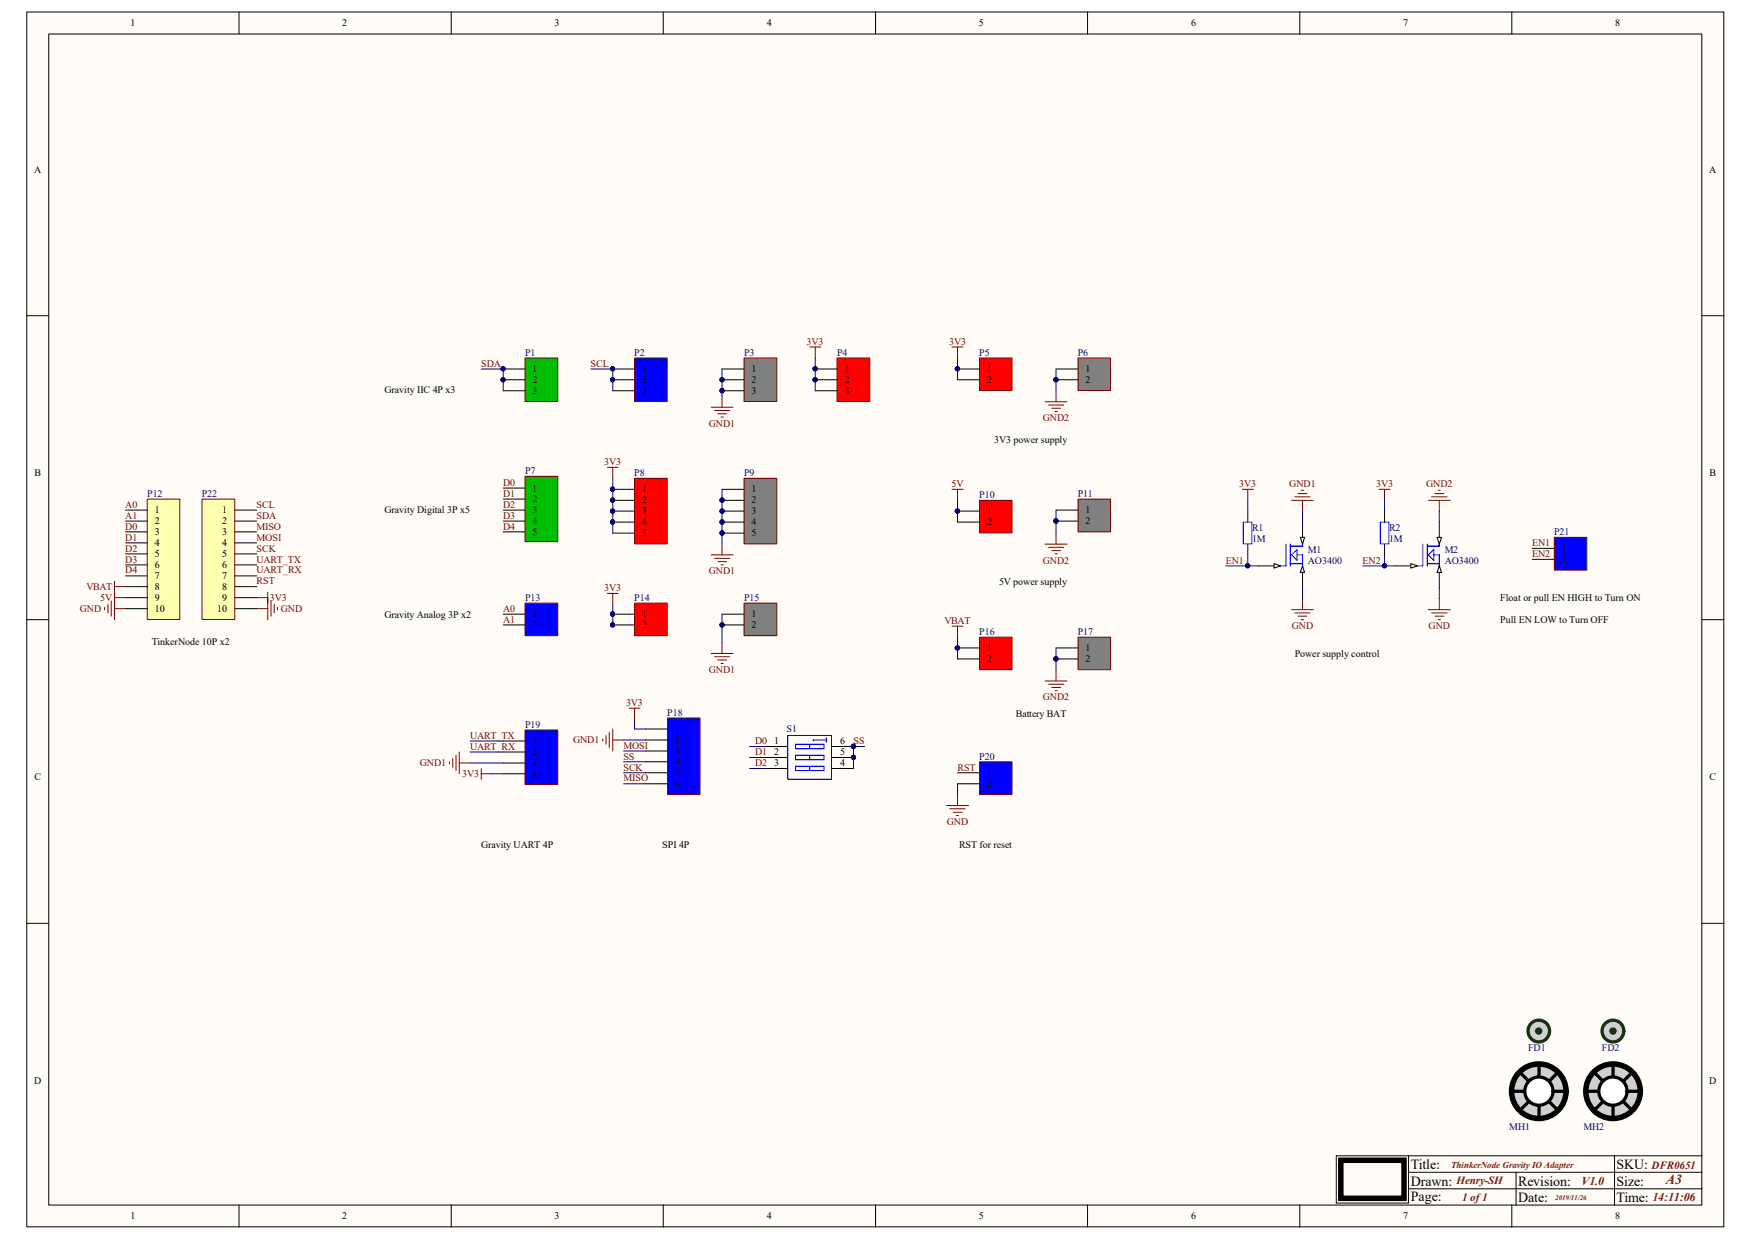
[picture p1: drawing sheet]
<svg xmlns="http://www.w3.org/2000/svg" width="297mm" height="210mm" viewBox="0 0 297 210" stroke-linecap="round" stroke-linejoin="round" font-family="sans-serif">
<path d="M4.5 2h287.4v205.6h-287.4z" fill="#fffcf8"/>
<path d="M4.5 2h287.4v205.6h-287.4z" fill="none" stroke="#000" stroke-width=".17"/>
<path d="M8.3 5.8h279.9v198.1h-279.9z" fill="#fffcf8"/>
<g fill="none" stroke="#000" stroke-width=".17">
<path d="M8.3 5.8h279.9v198.1h-279.9zM40.5 2v3.8M76.4 2v3.8M112.3 2v3.8M148.3 2v3.8M184.1 2v3.8M220.1 2v3.8M256 2v3.8M4.5 53.4h3.8M288.2 53.4h3.7M4.5 104.9h3.8M288.2 104.9h3.7"/>
<path d="M129.7 126.3h3.7M129.7 128.2h3.7M129.7 130h3.7M140.8 126.3h3.7M4.5 156.3h3.8M288.2 156.3h3.7M238.5 195.6v8h-12.2v-8h61.9M238.5 198.4h49.7M256.7 198.4v5.5M273.4 195.6v8.3M40.5 203.9v3.7M76.4 203.9v3.7"/>
<path d="M112.3 203.9v3.7M148.3 203.9v3.7M184.1 203.9v3.7M220.1 203.9v3.7M238.5 201.2h49.7M256 203.9v3.7"/>
</g>
<path d="M227 196.3h10.7v6.5h-10.7z" fill="none" stroke="#000" stroke-width=".93"/>
<g fill="none" stroke="#800000" stroke-width=".17">
<path d="M137.1 58.7h1.9M138 58.7v1.9M102.8 79.1h1.8M103.8 79.1v1.8M177 68h3.7M177.5 68.5h2.6M178.1 69.1h1.5M178.6 69.6h.4M178.8 66.1v1.9M120.4 93.9h3.7M121 94.5h2.6M121.5 95h1.5"/>
<path d="M122.1 95.6h.4M122.3 92.1v1.8M161.2 82.8h1.9M162.1 82.8v1.9M177 92.1h3.7M177.5 92.6h2.6M178.1 93.2h1.5M178.6 93.7h.4M178.8 90.2v1.9M210.4 82.8h1.8M211.3 82.8v1.9M102.8 100.4h1.8"/>
<path d="M103.8 100.4v1.8M106.5 119.8h1.9M107.4 119.8v1.9M120.4 110.6h3.7M121 111.1h2.6M121.5 111.7h1.5M122.1 112.3h.4M122.3 108.7v1.9M161.2 106h1.9M162.1 106v1.8M177 115.2h3.7M177.5 115.8h2.6"/>
<path d="M178.1 116.3h1.5M178.6 116.9h.4M178.8 113.4v1.8M76.1 128.9v.4M76.7 128.4v1.4M77.2 127.8v2.6M77.8 127.3v3.6M77.8 129.1h1.8M81.5 130v1.9M81.5 130.9h1.9"/>
</g>
<circle cx="144.5" cy="126.3" r=".36" fill="#000080"/>
<circle cx="144.5" cy="126.3" r=".36" fill="none" stroke="#000080" stroke-width=".17"/>
<path d="M140.8 128.2h3.7" fill="none" stroke="#000" stroke-width=".17"/>
<circle cx="144.5" cy="128.2" r=".36" fill="#000080"/>
<circle cx="144.5" cy="128.2" r=".36" fill="none" stroke="#000080" stroke-width=".17"/>
<path d="M140.8 130h3.7" fill="none" stroke="#000" stroke-width=".17"/>
<path d="M133.4 124.5h7.4v7.4h-7.4zM134.7 125.9h4.8v.8h-4.8zM134.7 127.8h4.8v.8h-4.8zM134.7 129.7h4.8v.7h-4.8zM137.1 125.9v.8M137.1 127.8v.8M137.1 129.7v.7M139.9 125.2h-2.2l.1 .2M139.9 124.8v.8" fill="none" stroke="#00f" stroke-width=".17"/>
<circle cx="144.5" cy="126.3" r=".36" fill="#000080"/>
<circle cx="144.5" cy="126.3" r=".36" fill="none" stroke="#000080" stroke-width=".17"/>
<circle cx="144.5" cy="128.2" r=".36" fill="#000080"/>
<circle cx="144.5" cy="128.2" r=".36" fill="none" stroke="#000080" stroke-width=".17"/>
<circle cx="144.5" cy="126.3" r=".36" fill="#000080"/>
<circle cx="144.5" cy="126.3" r=".36" fill="none" stroke="#000080" stroke-width=".17"/>
<g fill="none" stroke="#800000" stroke-width=".17">
<path d="M161.2 58.7h1.9M162.1 58.7v1.9M120.4 68.9h3.7M121 69.5h2.6M121.5 70h1.5M122.1 70.6h.4M122.3 67.1v1.8M218.7 84.7h3.7M219.2 84.1h2.6M219.8 83.5h1.5M220.3 83h.4M220.6 84.7v1.8"/>
<path d="M233.5 82.8h1.9M234.4 82.8v1.9M241.9 84.7h3.7M242.4 84.1h2.6M243 83.5h1.5M243.5 83h.4M243.7 84.7v1.8M218.7 103.2h3.7M219.2 103.7h2.6M219.8 104.3h1.5M220.3 104.9h.4M220.6 101.3v1.9"/>
<path d="M241.9 103.2h3.7M242.4 103.7h2.6M243 104.3h1.5M243.5 104.9h.4M243.7 101.3v1.9"/>
</g>
<path d="M211.3 86.5v1.8M211.3 92.1v1.8M213.1 95.8h3.7M234.4 86.5v1.8M234.4 92.1v1.8" fill="none" stroke="#000" stroke-width=".17"/>
<path d="M210.5 88.3h1.5v3.7h-1.5zM233.7 88.3h1.5v3.7h-1.5z" fill="none" stroke="#00f" stroke-width=".17"/>
<path d="M215.7 95.4l1.1 .4-1.1 .3z" fill="#fffcf8"/>
<path d="M215.7 95.4l1.1 .4-1.1 .3zM220.6 88.3v3.8" fill="none" stroke="#000" stroke-width=".17"/>
<path d="M220.2 90.9h.7l-.3 1.2z" fill="#fffcf8"/>
<path d="M220.2 90.9h.7l-.3 1.2zM220.6 95.8v3.7" fill="none" stroke="#000" stroke-width=".17"/>
<path d="M220.6 95.8l.3 1.1h-.7z" fill="#fffcf8"/>
<path d="M220.6 95.8l.3 1.1h-.7zM236.3 95.8h3.7" fill="none" stroke="#000" stroke-width=".17"/>
<path d="M217.8 92.1v3.7h-1M218.5 92.1v3.7M218.5 95.4h2.1M218.7 93.9l.9-.9v1.8zM219.6 93.9h1v1.9M220.6 92.1v.3h-2.1" fill="none" stroke="#00f" stroke-width=".17"/>
<path d="M238.9 95.4l1.1 .4-1.1 .3z" fill="#fffcf8"/>
<path d="M238.9 95.4l1.1 .4-1.1 .3zM243.7 88.3v3.8" fill="none" stroke="#000" stroke-width=".17"/>
<path d="M243.3 90.9h.8l-.4 1.2z" fill="#fffcf8"/>
<path d="M243.3 90.9h.8l-.4 1.2zM243.7 95.8v3.7" fill="none" stroke="#000" stroke-width=".17"/>
<path d="M243.7 95.8l.4 1.1h-.8z" fill="#fffcf8"/>
<path d="M243.7 95.8l.4 1.1h-.8z" fill="none" stroke="#000" stroke-width=".17"/>
<path d="M240.9 92.1v3.7h-.9M241.7 92.1v3.7M241.7 95.4h2M241.9 93.9l.9-.9v1.8zM242.8 93.9h.9v1.9M243.7 92.1v.3h-2" fill="none" stroke="#00f" stroke-width=".17"/>
<path d="M126 102.1h5.5v5.5h-5.5z" fill="#808080"/>
<path d="M126 102.1h5.5v5.5h-5.5z" fill="none" stroke="#800000" stroke-width=".17"/>
<path d="M122.3 103.9h3.7M122.3 105.7h3.7" fill="none" stroke="#000" stroke-width=".17"/>
<circle cx="122.3" cy="105.7" r=".35" fill="#000080"/>
<circle cx="122.3" cy="105.7" r=".35" fill="none" stroke="#000080" stroke-width=".17"/>
<circle cx="122.3" cy="105.7" r=".35" fill="#000080"/>
<circle cx="122.3" cy="105.7" r=".35" fill="none" stroke="#000080" stroke-width=".17"/>
<path d="M107.4 102.1h5.6v5.5h-5.6z" fill="#f00"/>
<path d="M107.4 102.1h5.6v5.5h-5.6z" fill="none" stroke="#800000" stroke-width=".17"/>
<path d="M103.8 103.9h3.6" fill="none" stroke="#000" stroke-width=".17"/>
<circle cx="103.7" cy="103.9" r=".35" fill="#000080"/>
<circle cx="103.7" cy="103.9" r=".35" fill="none" stroke="#000080" stroke-width=".17"/>
<path d="M103.8 105.7h3.6" fill="none" stroke="#000" stroke-width=".17"/>
<circle cx="103.7" cy="105.7" r=".34" fill="#000080"/>
<circle cx="103.7" cy="105.7" r=".34" fill="none" stroke="#000080" stroke-width=".17"/>
<circle cx="103.7" cy="103.9" r=".35" fill="#000080"/>
<circle cx="103.7" cy="103.9" r=".35" fill="none" stroke="#000080" stroke-width=".17"/>
<circle cx="103.7" cy="105.7" r=".34" fill="#000080"/>
<circle cx="103.7" cy="105.7" r=".34" fill="none" stroke="#000080" stroke-width=".17"/>
<path d="M88.9 102.1h5.5v5.5h-5.5z" fill="#00f"/>
<path d="M88.9 102.1h5.5v5.5h-5.5z" fill="none" stroke="#800000" stroke-width=".17"/>
<path d="M85.2 103.9h3.7M85.2 105.7h3.7" fill="none" stroke="#000" stroke-width=".17"/>
<path d="M88.9 80.6h5.5v11.1h-5.5z" fill="#00bf00"/>
<path d="M88.9 80.6h5.5v11.1h-5.5z" fill="none" stroke="#800000" stroke-width=".17"/>
<path d="M85.2 82.6h3.7M85.2 84.5h3.7M85.2 86.3h3.7M85.2 88.2h3.7M85.2 90h3.7" fill="none" stroke="#000" stroke-width=".17"/>
<path d="M113 121.5h5.5v13h-5.5z" fill="#00f"/>
<path d="M102.1 125v.4M102.6 124.5v1.4M103.2 123.9v2.6M103.8 123.4v3.7M103.8 125.2h1.8M113 121.5h5.5v13h-5.5z" fill="none" stroke="#800000" stroke-width=".17"/>
<path d="M109.3 123.4h3.7M109.3 125.2h3.7M109.3 127.1h3.7M109.3 128.9h3.7M109.3 130.8h3.7M109.3 132.6h3.7" fill="none" stroke="#000" stroke-width=".17"/>
<path d="M165.9 107.8h5.5v5.5h-5.5z" fill="#f00"/>
<path d="M165.9 107.8h5.5v5.5h-5.5z" fill="none" stroke="#800000" stroke-width=".17"/>
<path d="M162.1 109.6h3.8" fill="none" stroke="#000" stroke-width=".17"/>
<circle cx="162.1" cy="109.6" r=".35" fill="#000080"/>
<circle cx="162.1" cy="109.6" r=".35" fill="none" stroke="#000080" stroke-width=".17"/>
<path d="M162.1 111.5h3.8" fill="none" stroke="#000" stroke-width=".17"/>
<circle cx="162.1" cy="109.6" r=".35" fill="#000080"/>
<circle cx="162.1" cy="109.6" r=".35" fill="none" stroke="#000080" stroke-width=".17"/>
<path d="M182.5 107.8h5.5v5.5h-5.5z" fill="#808080"/>
<path d="M182.5 107.8h5.5v5.5h-5.5z" fill="none" stroke="#800000" stroke-width=".17"/>
<path d="M178.8 109.6h3.7M178.8 111.5h3.7" fill="none" stroke="#000" stroke-width=".17"/>
<circle cx="178.8" cy="111.5" r=".36" fill="#000080"/>
<circle cx="178.8" cy="111.5" r=".36" fill="none" stroke="#000080" stroke-width=".17"/>
<circle cx="178.8" cy="111.5" r=".36" fill="#000080"/>
<circle cx="178.8" cy="111.5" r=".36" fill="none" stroke="#000080" stroke-width=".17"/>
<path d="M182.5 84.5h5.5v5.5h-5.5z" fill="#808080"/>
<path d="M182.5 84.5h5.5v5.5h-5.5z" fill="none" stroke="#800000" stroke-width=".17"/>
<path d="M178.8 86.3h3.7M178.8 88.2h3.7" fill="none" stroke="#000" stroke-width=".17"/>
<circle cx="178.8" cy="88.2" r=".36" fill="#000080"/>
<circle cx="178.8" cy="88.2" r=".36" fill="none" stroke="#000080" stroke-width=".17"/>
<circle cx="178.8" cy="88.2" r=".36" fill="#000080"/>
<circle cx="178.8" cy="88.2" r=".36" fill="none" stroke="#000080" stroke-width=".17"/>
<path d="M182.5 60.6h5.5v5.5h-5.5z" fill="#808080"/>
<path d="M182.5 60.6h5.5v5.5h-5.5z" fill="none" stroke="#800000" stroke-width=".17"/>
<path d="M178.8 62.4h3.7M178.8 64.3h3.7" fill="none" stroke="#000" stroke-width=".17"/>
<circle cx="178.8" cy="64.3" r=".35" fill="#000080"/>
<circle cx="178.8" cy="64.3" r=".35" fill="none" stroke="#000080" stroke-width=".17"/>
<circle cx="178.8" cy="64.3" r=".35" fill="#000080"/>
<circle cx="178.8" cy="64.3" r=".35" fill="none" stroke="#000080" stroke-width=".17"/>
<path d="M165.9 84.7h5.5v5.5h-5.5z" fill="#f00"/>
<path d="M165.9 84.7h5.5v5.5h-5.5z" fill="none" stroke="#800000" stroke-width=".17"/>
<path d="M162.1 86.5h3.8" fill="none" stroke="#000" stroke-width=".17"/>
<circle cx="162.1" cy="86.5" r=".35" fill="#000080"/>
<circle cx="162.1" cy="86.5" r=".35" fill="none" stroke="#000080" stroke-width=".17"/>
<path d="M162.1 88.3h3.8" fill="none" stroke="#000" stroke-width=".17"/>
<circle cx="162.1" cy="86.5" r=".35" fill="#000080"/>
<circle cx="162.1" cy="86.5" r=".35" fill="none" stroke="#000080" stroke-width=".17"/>
<path d="M165.9 60.6h5.5v5.5h-5.5z" fill="#f00"/>
<path d="M165.9 60.6h5.5v5.5h-5.5z" fill="none" stroke="#800000" stroke-width=".17"/>
<path d="M162.1 62.4h3.8" fill="none" stroke="#000" stroke-width=".17"/>
<circle cx="162.1" cy="62.4" r=".35" fill="#000080"/>
<circle cx="162.1" cy="62.4" r=".35" fill="none" stroke="#000080" stroke-width=".17"/>
<path d="M162.1 64.3h3.8" fill="none" stroke="#000" stroke-width=".17"/>
<circle cx="162.1" cy="62.4" r=".35" fill="#000080"/>
<circle cx="162.1" cy="62.4" r=".35" fill="none" stroke="#000080" stroke-width=".17"/>
<path d="M165.9 128.9h5.5v5.6h-5.5z" fill="#00f"/>
<path d="M160.3 136.3h3.7M160.8 136.9h2.6M161.4 137.5h1.5M162 138h.3M162.1 134.5v1.8M165.9 128.9h5.5v5.6h-5.5z" fill="none" stroke="#800000" stroke-width=".17"/>
<path d="M162.1 130.8h3.8M162.1 132.6h3.8" fill="none" stroke="#000" stroke-width=".17"/>
<path d="M263.2 90.9h5.5v5.6h-5.5z" fill="#00f"/>
<path d="M263.2 90.9h5.5v5.6h-5.5z" fill="none" stroke="#800000" stroke-width=".17"/>
<path d="M259.5 92.8h3.7M259.5 94.7h3.7" fill="none" stroke="#000" stroke-width=".17"/>
<path d="M126 60.6h5.5v7.3h-5.5z" fill="#808080"/>
<path d="M126 60.6h5.5v7.3h-5.5z" fill="none" stroke="#800000" stroke-width=".17"/>
<path d="M122.3 62.4h3.7M122.3 64.3h3.7" fill="none" stroke="#000" stroke-width=".17"/>
<circle cx="122.3" cy="64.3" r=".34" fill="#000080"/>
<circle cx="122.3" cy="64.3" r=".34" fill="none" stroke="#000080" stroke-width=".17"/>
<path d="M122.3 66.1h3.7" fill="none" stroke="#000" stroke-width=".17"/>
<circle cx="122.2" cy="66.1" r=".35" fill="#000080"/>
<circle cx="122.2" cy="66.1" r=".35" fill="none" stroke="#000080" stroke-width=".17"/>
<circle cx="122.3" cy="64.3" r=".34" fill="#000080"/>
<circle cx="122.3" cy="64.3" r=".34" fill="none" stroke="#000080" stroke-width=".17"/>
<circle cx="122.2" cy="66.1" r=".35" fill="#000080"/>
<circle cx="122.2" cy="66.1" r=".35" fill="none" stroke="#000080" stroke-width=".17"/>
<path d="M107.4 60.6h5.6v7.3h-5.6z" fill="#00f"/>
<path d="M107.4 60.6h5.6v7.3h-5.6z" fill="none" stroke="#800000" stroke-width=".17"/>
<path d="M103.8 62.4h3.6" fill="none" stroke="#000" stroke-width=".17"/>
<circle cx="103.7" cy="62.4" r=".34" fill="#000080"/>
<circle cx="103.7" cy="62.4" r=".34" fill="none" stroke="#000080" stroke-width=".17"/>
<path d="M103.8 64.3h3.6" fill="none" stroke="#000" stroke-width=".17"/>
<circle cx="103.7" cy="64.3" r=".34" fill="#000080"/>
<circle cx="103.7" cy="64.3" r=".34" fill="none" stroke="#000080" stroke-width=".17"/>
<path d="M103.8 66.1h3.6" fill="none" stroke="#000" stroke-width=".17"/>
<circle cx="103.7" cy="62.4" r=".34" fill="#000080"/>
<circle cx="103.7" cy="62.4" r=".34" fill="none" stroke="#000080" stroke-width=".17"/>
<circle cx="103.7" cy="64.3" r=".34" fill="#000080"/>
<circle cx="103.7" cy="64.3" r=".34" fill="none" stroke="#000080" stroke-width=".17"/>
<path d="M88.9 60.6h5.5v7.3h-5.5z" fill="#00bf00"/>
<path d="M88.9 60.6h5.5v7.3h-5.5z" fill="none" stroke="#800000" stroke-width=".17"/>
<path d="M85.2 62.4h3.7" fill="none" stroke="#000" stroke-width=".17"/>
<circle cx="85.2" cy="62.4" r=".34" fill="#000080"/>
<circle cx="85.2" cy="62.4" r=".34" fill="none" stroke="#000080" stroke-width=".17"/>
<path d="M85.2 64.3h3.7" fill="none" stroke="#000" stroke-width=".17"/>
<circle cx="85.2" cy="64.3" r=".34" fill="#000080"/>
<circle cx="85.2" cy="64.3" r=".34" fill="none" stroke="#000080" stroke-width=".17"/>
<path d="M85.2 66.1h3.7" fill="none" stroke="#000" stroke-width=".17"/>
<circle cx="85.2" cy="62.4" r=".34" fill="#000080"/>
<circle cx="85.2" cy="62.4" r=".34" fill="none" stroke="#000080" stroke-width=".17"/>
<circle cx="85.2" cy="64.3" r=".34" fill="#000080"/>
<circle cx="85.2" cy="64.3" r=".34" fill="none" stroke="#000080" stroke-width=".17"/>
<path d="M141.7 60.6h5.6v7.3h-5.6z" fill="#f00"/>
<path d="M141.7 60.6h5.6v7.3h-5.6z" fill="none" stroke="#800000" stroke-width=".17"/>
<path d="M138 62.4h3.7" fill="none" stroke="#000" stroke-width=".17"/>
<circle cx="138" cy="62.4" r=".35" fill="#000080"/>
<circle cx="138" cy="62.4" r=".35" fill="none" stroke="#000080" stroke-width=".17"/>
<path d="M138 64.3h3.7" fill="none" stroke="#000" stroke-width=".17"/>
<circle cx="138" cy="64.3" r=".35" fill="#000080"/>
<circle cx="138" cy="64.3" r=".35" fill="none" stroke="#000080" stroke-width=".17"/>
<path d="M138 66.1h3.7" fill="none" stroke="#000" stroke-width=".17"/>
<circle cx="138" cy="62.4" r=".35" fill="#000080"/>
<circle cx="138" cy="62.4" r=".35" fill="none" stroke="#000080" stroke-width=".17"/>
<circle cx="138" cy="64.3" r=".35" fill="#000080"/>
<circle cx="138" cy="64.3" r=".35" fill="none" stroke="#000080" stroke-width=".17"/>
<path d="M126 80.9h5.5v11.1h-5.5z" fill="#808080"/>
<path d="M126 80.9h5.5v11.1h-5.5z" fill="none" stroke="#800000" stroke-width=".17"/>
<path d="M122.3 82.8h3.7M122.3 84.7h3.7" fill="none" stroke="#000" stroke-width=".17"/>
<circle cx="122.3" cy="84.6" r=".34" fill="#000080"/>
<circle cx="122.3" cy="84.6" r=".34" fill="none" stroke="#000080" stroke-width=".17"/>
<path d="M122.3 86.5h3.7" fill="none" stroke="#000" stroke-width=".17"/>
<circle cx="122.3" cy="86.5" r=".35" fill="#000080"/>
<circle cx="122.3" cy="86.5" r=".35" fill="none" stroke="#000080" stroke-width=".17"/>
<path d="M122.3 88.3h3.7" fill="none" stroke="#000" stroke-width=".17"/>
<circle cx="122.2" cy="88.3" r=".35" fill="#000080"/>
<circle cx="122.2" cy="88.3" r=".35" fill="none" stroke="#000080" stroke-width=".17"/>
<path d="M122.3 90.2h3.7" fill="none" stroke="#000" stroke-width=".17"/>
<circle cx="122.2" cy="90.2" r=".35" fill="#000080"/>
<circle cx="122.2" cy="90.2" r=".35" fill="none" stroke="#000080" stroke-width=".17"/>
<circle cx="122.3" cy="84.6" r=".34" fill="#000080"/>
<circle cx="122.3" cy="84.6" r=".34" fill="none" stroke="#000080" stroke-width=".17"/>
<circle cx="122.3" cy="86.5" r=".35" fill="#000080"/>
<circle cx="122.3" cy="86.5" r=".35" fill="none" stroke="#000080" stroke-width=".17"/>
<circle cx="122.2" cy="88.3" r=".35" fill="#000080"/>
<circle cx="122.2" cy="88.3" r=".35" fill="none" stroke="#000080" stroke-width=".17"/>
<circle cx="122.2" cy="90.2" r=".35" fill="#000080"/>
<circle cx="122.2" cy="90.2" r=".35" fill="none" stroke="#000080" stroke-width=".17"/>
<path d="M107.4 80.9h5.6v11.1h-5.6z" fill="#f00"/>
<path d="M107.4 80.9h5.6v11.1h-5.6z" fill="none" stroke="#800000" stroke-width=".17"/>
<path d="M103.8 82.8h3.6" fill="none" stroke="#000" stroke-width=".17"/>
<circle cx="103.7" cy="82.8" r=".35" fill="#000080"/>
<circle cx="103.7" cy="82.8" r=".35" fill="none" stroke="#000080" stroke-width=".17"/>
<path d="M103.8 84.7h3.6" fill="none" stroke="#000" stroke-width=".17"/>
<circle cx="103.7" cy="84.6" r=".34" fill="#000080"/>
<circle cx="103.7" cy="84.6" r=".34" fill="none" stroke="#000080" stroke-width=".17"/>
<path d="M103.8 86.5h3.6" fill="none" stroke="#000" stroke-width=".17"/>
<circle cx="103.7" cy="86.5" r=".34" fill="#000080"/>
<circle cx="103.7" cy="86.5" r=".34" fill="none" stroke="#000080" stroke-width=".17"/>
<path d="M103.8 88.3h3.6" fill="none" stroke="#000" stroke-width=".17"/>
<circle cx="103.7" cy="88.3" r=".35" fill="#000080"/>
<circle cx="103.7" cy="88.3" r=".35" fill="none" stroke="#000080" stroke-width=".17"/>
<path d="M103.8 90.2h3.6" fill="none" stroke="#000" stroke-width=".17"/>
<circle cx="103.7" cy="82.8" r=".35" fill="#000080"/>
<circle cx="103.7" cy="82.8" r=".35" fill="none" stroke="#000080" stroke-width=".17"/>
<circle cx="103.7" cy="84.6" r=".34" fill="#000080"/>
<circle cx="103.7" cy="84.6" r=".34" fill="none" stroke="#000080" stroke-width=".17"/>
<circle cx="103.7" cy="86.5" r=".34" fill="#000080"/>
<circle cx="103.7" cy="86.5" r=".34" fill="none" stroke="#000080" stroke-width=".17"/>
<circle cx="103.7" cy="88.3" r=".35" fill="#000080"/>
<circle cx="103.7" cy="88.3" r=".35" fill="none" stroke="#000080" stroke-width=".17"/>
<path d="M24.9 84.5h5.5v20.3h-5.5z" fill="#ffffb0"/>
<g fill="none" stroke="#800000" stroke-width=".17">
<path d="M19.4 98.3v6.6M19.4 99.3h1.9M24.9 84.5h5.5v20.3h-5.5zM17.7 102.8v.4M18.3 102.2v1.5M18.8 101.7v2.6M19.4 101.1h1.9M19.4 103h1.9M43.5 101.1h1.8M43.5 103h1.8M45.3 100.2v4.7M45.9 101.7v2.6"/>
<path d="M46.4 102.2v1.5M47 102.8v.4"/>
</g>
<path d="M21.3 86.3h3.6M21.3 88.2h3.6M21.3 90h3.6M21.3 91.9h3.6M21.3 93.7h3.6M21.3 95.6h3.6M21.3 97.5h3.6M21.3 99.3h3.6M21.3 101.1h3.6M21.3 103h3.6" fill="none" stroke="#000" stroke-width=".17"/>
<path d="M34.2 84.5h5.6v20.3h-5.6z" fill="#ffffb0"/>
<path d="M34.2 84.5h5.6v20.3h-5.6z" fill="none" stroke="#800000" stroke-width=".17"/>
<path d="M39.8 86.3h3.7M39.8 88.2h3.7M39.8 90h3.7M39.8 91.9h3.7M39.8 93.7h3.7M39.8 95.6h3.7M39.8 97.5h3.7M39.8 99.3h3.7M39.8 101.1h3.7M39.8 103h3.7" fill="none" stroke="#000" stroke-width=".17"/>
<circle cx="273.1" cy="174.5" r="1.84" fill="#d0d0d0"/>
<circle cx="273.1" cy="174.5" r="1.84" fill="none" stroke="#030" stroke-width=".55"/>
<circle cx="273.1" cy="174.5" r=".53" fill="#030"/>
<circle cx="273.1" cy="174.5" r=".53" fill="none" stroke="#030" stroke-width=".17"/>
<circle cx="260.5" cy="174.5" r="1.83" fill="#d0d0d0"/>
<circle cx="260.5" cy="174.5" r="1.83" fill="none" stroke="#030" stroke-width=".55"/>
<circle cx="260.5" cy="174.5" r=".53" fill="#030"/>
<circle cx="260.5" cy="174.5" r=".53" fill="none" stroke="#030" stroke-width=".17"/>
<circle cx="260.6" cy="184.7" r="4.6" fill="#d0d0d0"/>
<circle cx="260.6" cy="184.7" r="4.6" fill="none" stroke="#000" stroke-width=".93"/>
<path d="M256.2 184.7h8.8M257.4 181.5l6.3 6.3M260.6 180.2v8.9M263.7 181.5l-6.3 6.3" fill="none" stroke="#000" stroke-width=".55"/>
<circle cx="260.6" cy="184.6" r="2.39" fill="#fff"/>
<circle cx="260.6" cy="184.6" r="2.39" fill="none" stroke="#000" stroke-width=".55"/>
<circle cx="273.1" cy="184.7" r="4.6" fill="#d0d0d0"/>
<circle cx="273.1" cy="184.7" r="4.6" fill="none" stroke="#000" stroke-width=".93"/>
<path d="M268.7 184.7h8.9M270 181.5l6.3 6.3M273.1 180.2v8.9M276.3 181.5l-6.3 6.3" fill="none" stroke="#000" stroke-width=".55"/>
<circle cx="273.1" cy="184.6" r="2.39" fill="#fff"/>
<circle cx="273.1" cy="184.6" r="2.39" fill="none" stroke="#000" stroke-width=".55"/>
<path d="M122.3 82.8v9.3" fill="none" stroke="#000080" stroke-width=".17"/>
<circle cx="122.2" cy="90.2" r=".35" fill="#000080"/>
<circle cx="122.2" cy="90.2" r=".35" fill="none" stroke="#000080" stroke-width=".17"/>
<circle cx="122.2" cy="88.3" r=".35" fill="#000080"/>
<circle cx="122.2" cy="88.3" r=".35" fill="none" stroke="#000080" stroke-width=".17"/>
<circle cx="122.3" cy="86.5" r=".35" fill="#000080"/>
<circle cx="122.3" cy="86.5" r=".35" fill="none" stroke="#000080" stroke-width=".17"/>
<circle cx="122.3" cy="84.6" r=".34" fill="#000080"/>
<g fill="none" stroke="#000080" stroke-width=".17">
<path d="M103.8 80.9v9.3"/>
<circle cx="122.3" cy="84.6" r=".34"/>
</g>
<circle cx="103.7" cy="88.3" r=".35" fill="#000080"/>
<circle cx="103.7" cy="88.3" r=".35" fill="none" stroke="#000080" stroke-width=".17"/>
<circle cx="103.7" cy="86.5" r=".34" fill="#000080"/>
<circle cx="103.7" cy="86.5" r=".34" fill="none" stroke="#000080" stroke-width=".17"/>
<circle cx="103.7" cy="84.6" r=".34" fill="#000080"/>
<circle cx="103.7" cy="84.6" r=".34" fill="none" stroke="#000080" stroke-width=".17"/>
<circle cx="103.7" cy="82.8" r=".35" fill="#000080"/>
<g fill="none" stroke="#000080" stroke-width=".17">
<path d="M81.5 62.4h3.7v3.7M79.6 129.1h5.6M79.6 127.3h5.6M79.6 125.4h5.6M83.4 130.9h1.8"/>
<circle cx="103.7" cy="82.8" r=".35"/>
</g>
<circle cx="85.2" cy="62.4" r=".34" fill="#000080"/>
<circle cx="85.2" cy="62.4" r=".34" fill="none" stroke="#000080" stroke-width=".17"/>
<circle cx="85.2" cy="64.3" r=".34" fill="#000080"/>
<g fill="none" stroke="#000080" stroke-width=".17">
<path d="M100 62.4h3.8v3.7"/>
<circle cx="85.2" cy="64.3" r=".34"/>
</g>
<circle cx="103.7" cy="62.4" r=".34" fill="#000080"/>
<circle cx="103.7" cy="62.4" r=".34" fill="none" stroke="#000080" stroke-width=".17"/>
<circle cx="103.7" cy="64.3" r=".34" fill="#000080"/>
<g fill="none" stroke="#000080" stroke-width=".17">
<path d="M122.3 62.4v4.7"/>
<circle cx="103.7" cy="64.3" r=".34"/>
</g>
<circle cx="122.2" cy="66.1" r=".35" fill="#000080"/>
<circle cx="122.2" cy="66.1" r=".35" fill="none" stroke="#000080" stroke-width=".17"/>
<circle cx="122.3" cy="64.3" r=".34" fill="#000080"/>
<g fill="none" stroke="#000080" stroke-width=".17">
<path d="M138 60.6v5.5"/>
<circle cx="122.3" cy="64.3" r=".34"/>
</g>
<circle cx="138" cy="62.4" r=".35" fill="#000080"/>
<circle cx="138" cy="62.4" r=".35" fill="none" stroke="#000080" stroke-width=".17"/>
<circle cx="138" cy="64.3" r=".35" fill="#000080"/>
<g fill="none" stroke="#000080" stroke-width=".17">
<path d="M162.1 84.7v3.6"/>
<circle cx="138" cy="64.3" r=".35"/>
</g>
<circle cx="162.1" cy="86.5" r=".35" fill="#000080"/>
<g fill="none" stroke="#000080" stroke-width=".17">
<path d="M178.8 86.3v3.9"/>
<circle cx="162.1" cy="86.5" r=".35"/>
</g>
<circle cx="178.8" cy="88.2" r=".36" fill="#000080"/>
<g fill="none" stroke="#000080" stroke-width=".17">
<path d="M162.1 107.8v3.7"/>
<circle cx="178.8" cy="88.2" r=".36"/>
</g>
<circle cx="162.1" cy="109.6" r=".35" fill="#000080"/>
<g fill="none" stroke="#000080" stroke-width=".17">
<path d="M178.8 109.6v3.8"/>
<circle cx="162.1" cy="109.6" r=".35"/>
</g>
<circle cx="178.8" cy="111.5" r=".36" fill="#000080"/>
<g fill="none" stroke="#000080" stroke-width=".17">
<path d="M178.8 62.4v3.7"/>
<circle cx="178.8" cy="111.5" r=".36"/>
</g>
<circle cx="178.8" cy="64.3" r=".35" fill="#000080"/>
<g fill="none" stroke="#000080" stroke-width=".17">
<path d="M220.6 99.5v1.8M103.8 102.2v3.8"/>
<circle cx="178.8" cy="64.3" r=".35"/>
</g>
<circle cx="103.7" cy="103.9" r=".35" fill="#000080"/>
<circle cx="103.7" cy="103.9" r=".35" fill="none" stroke="#000080" stroke-width=".17"/>
<circle cx="103.7" cy="105.7" r=".34" fill="#000080"/>
<g fill="none" stroke="#000080" stroke-width=".17">
<path d="M146.4 126.3h-1.9v3.7"/>
<circle cx="103.7" cy="105.7" r=".34"/>
</g>
<circle cx="144.5" cy="128.2" r=".36" fill="#000080"/>
<circle cx="144.5" cy="128.2" r=".36" fill="none" stroke="#000080" stroke-width=".17"/>
<circle cx="144.5" cy="126.3" r=".36" fill="#000080"/>
<g fill="none" stroke="#000080" stroke-width=".17">
<path d="M211.3 84.7v1.8M211.3 93.9v1.9M126.9 126.3h2.8M126.9 128.2h2.8M126.9 130h2.8"/>
<circle cx="144.5" cy="126.3" r=".36"/>
</g>
<circle cx="211.3" cy="95.7" r=".36" fill="#000080"/>
<g fill="none" stroke="#000080" stroke-width=".17">
<path d="M220.6 86.5v1.8M234.4 84.7v1.8M234.4 93.9v1.9M243.7 99.5v1.8"/>
<circle cx="211.3" cy="95.7" r=".36"/>
</g>
<circle cx="234.4" cy="95.7" r=".36" fill="#000080"/>
<g fill="none" stroke="#000080" stroke-width=".17">
<path d="M243.7 86.5v1.8M122.3 103.9v4.8"/>
<circle cx="234.4" cy="95.7" r=".36"/>
</g>
<circle cx="122.3" cy="105.7" r=".35" fill="#000080"/>
<g fill="none" stroke="#000080" stroke-width=".17">
<path d="M162.1 60.6v3.7M105.6 127.1h3.7M105.6 128.9h3.7M105.6 125.2h3.7M105.6 130.8h3.7M105.6 132.6h3.7M107.4 121.7v1.7h1.9"/>
<circle cx="122.3" cy="105.7" r=".35"/>
</g>
<circle cx="162.1" cy="62.4" r=".35" fill="#000080"/>
<g fill="none" stroke="#000080" stroke-width=".17">
<path d="M207.6 95.8h5.5M162.1 132.6v1.9"/>
<circle cx="162.1" cy="62.4" r=".35"/>
</g>
<circle cx="211.3" cy="95.7" r=".36" fill="#000080"/>
<g fill="none" stroke="#000080" stroke-width=".17">
<path d="M230.8 95.8h5.5"/>
<circle cx="211.3" cy="95.7" r=".36"/>
</g>
<circle cx="234.4" cy="95.7" r=".36" fill="#000080"/>
<circle cx="234.4" cy="95.7" r=".36" fill="none" stroke="#000080" stroke-width=".17"/>
<path d="M88.9 123.5h5.5v9.3h-5.5z" fill="#00f"/>
<path d="M88.9 123.5h5.5v9.3h-5.5z" fill="none" stroke="#800000" stroke-width=".17"/>
<path d="M85.2 125.4h3.7M85.2 127.3h3.7M85.2 129.1h3.7M85.2 130.9h3.7" fill="none" stroke="#000" stroke-width=".17"/>
<g font-size="2.4">
<text x="238.9" y="197.9">Title:</text>
<text x="273.7" y="197.9">SKU:</text>
<text x="238.9" y="200.6">Drawn:</text>
<text x="238.9" y="203.2">Page:</text>
<text x="257" y="203.4">Date:</text>
<text x="257" y="200.6">Revision:</text>
<text x="273.7" y="200.6">Size:</text>
<text x="273.7" y="203.4">Time:</text>
</g>
<text font-size="2.4" fill="#630" x="282.1" y="200.4">A3</text>
<g font-size="2" fill="#630">
<text x="267.8" y="200.5">V1.0</text>
<text x="279.8" y="203.2">14:11:06</text>
</g>
<g font-size="1.9" fill="#630">
<text x="279.6" y="197.8">DFR0651</text>
<text x="246.6" y="200.4">Henry-SH</text>
<text x="247.6" y="203.2">1 of 1</text>
</g>
<g font-size="1.7">
<text x="22.1" y="4.4">1</text>
<text x="58" y="4.4">2</text>
<text x="93.9" y="4.4">3</text>
<text x="129.8" y="4.4">4</text>
<text x="165.7" y="4.4">5</text>
<text x="201.7" y="4.4">6</text>
<text x="237.6" y="4.4">7</text>
<text x="273.5" y="4.4">8</text>
<text x="5.8" y="29.2">A</text>
<text x="289.4" y="29.2">A</text>
<text x="90.2" y="62.9">1</text>
<text x="90.2" y="64.8">2</text>
<text x="108.7" y="62.9">1</text>
<text x="108.7" y="64.8">2</text>
<text x="127.3" y="62.9">1</text>
<text x="127.3" y="64.8">2</text>
<text x="143" y="62.9">1</text>
<text x="143" y="64.8">2</text>
<text x="167.1" y="62.9">1</text>
<text x="167.1" y="64.8">2</text>
<text x="183.8" y="62.9">1</text>
<text x="183.8" y="64.8">2</text>
<text x="65.1" y="66.5">Gravity IIC 4P x3</text>
<text x="90.2" y="66.7">3</text>
<text x="108.7" y="66.7">3</text>
<text x="127.3" y="66.7">3</text>
<text x="143" y="66.7">3</text>
<text x="168.3" y="75">3V3 power supply</text>
<text x="5.8" y="80.6">B</text>
<text x="90.2" y="83.2">1</text>
<text x="108.7" y="83.3">1</text>
<text x="127.3" y="83.3">1</text>
<text x="289.5" y="80.6">B</text>
<text x="26.2" y="86.9">1</text>
<text x="26.2" y="88.7">2</text>
<text x="37.6" y="86.9">1</text>
<text x="37.6" y="88.7">2</text>
<text x="65.1" y="86.9">Gravity Digital 3P x5</text>
<text x="90.2" y="85">2</text>
<text x="90.2" y="86.9">3</text>
<text x="90.2" y="88.7">4</text>
<text x="108.7" y="85.2">2</text>
<text x="108.7" y="87">3</text>
<text x="108.7" y="88.9">4</text>
<text x="127.3" y="85.2">2</text>
<text x="127.3" y="87">3</text>
<text x="127.3" y="88.9">4</text>
<text x="167.1" y="87">1</text>
<text x="167.1" y="88.9">2</text>
<text x="183.8" y="86.9">1</text>
<text x="183.8" y="88.7">2</text>
<text x="26.2" y="90.6">3</text>
<text x="26.2" y="92.4">4</text>
<text x="26.2" y="94.3">5</text>
<text x="37.6" y="90.6">3</text>
<text x="37.6" y="92.4">4</text>
<text x="37.6" y="94.3">5</text>
<text x="90.2" y="90.6">5</text>
<text x="108.7" y="90.7">5</text>
<text x="127.3" y="90.7">5</text>
<text x="264.5" y="93.3">1</text>
<text x="264.5" y="95.2">2</text>
<text x="26.2" y="96.1">6</text>
<text x="26.2" y="98">7</text>
<text x="26.2" y="99.8">8</text>
<text x="26.2" y="101.7">9</text>
<text x="37.6" y="96.1">6</text>
<text x="37.6" y="98">7</text>
<text x="37.6" y="99.8">8</text>
<text x="37.6" y="101.7">9</text>
<text x="169.2" y="99.1">5V power supply</text>
<text x="254" y="101.7">Float or pull EN HIGH to Turn ON</text>
<text x="26.2" y="103.5">10</text>
<text x="36.8" y="103.5">10</text>
<text x="65.1" y="104.6">Gravity Analog 3P x2</text>
<text x="90.2" y="104.4">1</text>
<text x="90.2" y="106.3">2</text>
<text x="108.7" y="104.4">1</text>
<text x="108.7" y="106.3">2</text>
<text x="127.3" y="104.4">1</text>
<text x="127.3" y="106.3">2</text>
<text x="254" y="105.4">Pull EN LOW to Turn OFF</text>
<text x="25.7" y="109.1">TinkerNode 10P x2</text>
<text x="167.1" y="110.2">1</text>
<text x="167.1" y="112.1">2</text>
<text x="183.8" y="110.2">1</text>
<text x="183.8" y="112.1">2</text>
<text x="219.2" y="111.1">Power supply control</text>
<text x="90.2" y="125.9">1</text>
<text x="114.3" y="123.9">1</text>
<text x="114.3" y="125.7">2</text>
<text x="131.1" y="125.9">1</text>
<text x="142.3" y="125.9">6</text>
<text x="172" y="121.3">Battery BAT</text>
<text x="5.8" y="132">C</text>
<text x="90.2" y="127.8">2</text>
<text x="90.2" y="129.7">3</text>
<text x="90.2" y="131.5">4</text>
<text x="114.3" y="127.6">3</text>
<text x="114.3" y="129.5">4</text>
<text x="114.3" y="131.3">5</text>
<text x="131.1" y="127.8">2</text>
<text x="131.1" y="129.7">3</text>
<text x="142.3" y="127.8">5</text>
<text x="142.3" y="129.7">4</text>
<text x="167.1" y="131.3">1</text>
<text x="289.5" y="132">C</text>
<text x="114.3" y="133.1">6</text>
<text x="167.1" y="133.1">2</text>
<text x="81.5" y="143.6">Gravity UART 4P</text>
<text x="112.1" y="143.6">SPI 4P</text>
<text x="162.4" y="143.6">RST for reset</text>
<text x="5.8" y="183.4">D</text>
<text x="289.4" y="183.4">D</text>
<text x="22.1" y="206.3">1</text>
<text x="58" y="206.3">2</text>
<text x="93.9" y="206.3">3</text>
<text x="129.8" y="206.3">4</text>
<text x="165.7" y="206.3">5</text>
<text x="201.7" y="206.3">6</text>
<text x="237.6" y="206.3">7</text>
<text x="273.5" y="206.3">8</text>
</g>
<g font-size="1.7" fill="#800000">
<text x="136.6" y="58.3">3V3</text>
<text x="160.7" y="58.3">3V3</text>
<text x="81.5" y="62.1">SDA</text>
<text x="100" y="62.1">SCL</text>
<text x="176.6" y="71.3">GND2</text>
<text x="120" y="72.2">GND1</text>
<text x="85.2" y="82.3">D0</text>
<text x="102.3" y="78.7">3V3</text>
<text x="161.1" y="82.4">5V</text>
<text x="209.8" y="82.4">3V3</text>
<text x="218.3" y="82.4">GND1</text>
<text x="233" y="82.4">3V3</text>
<text x="241.5" y="82.4">GND2</text>
<text x="21.2" y="87.8">A1</text>
<text x="21.2" y="85.9">A0</text>
<text x="21.2" y="89.7">D0</text>
<text x="43.4" y="85.9">SCL</text>
<text x="43.4" y="87.8">SDA</text>
<text x="43.4" y="89.7">MISO</text>
<text x="85.2" y="84.1">D1</text>
<text x="85.2" y="85.9">D2</text>
<text x="85.2" y="87.8">D3</text>
<text x="85.2" y="89.7">D4</text>
<text x="21.2" y="91.5">D1</text>
<text x="21.2" y="93.3">D2</text>
<text x="21.2" y="95.2">D3</text>
<text x="43.4" y="93.3">SCK</text>
<text x="43.4" y="91.5">MOSI</text>
<text x="43.4" y="95.2">UART_TX</text>
<text x="176.6" y="95.4">GND2</text>
<text x="207.6" y="95.4">EN1</text>
<text x="230.7" y="95.4">EN2</text>
<text x="259.5" y="92.4">EN1</text>
<text x="259.5" y="94.3">EN2</text>
<text x="14.6" y="99.8">VBAT</text>
<text x="16.9" y="101.7">5V</text>
<text x="21.2" y="97">D4</text>
<text x="43.4" y="97">UART_RX</text>
<text x="43.4" y="98.9">RST</text>
<text x="45.7" y="101.7">3V3</text>
<text x="102.3" y="100">3V3</text>
<text x="120" y="97.2">GND1</text>
<text x="13.5" y="103.5">GND</text>
<text x="47.5" y="103.5">GND</text>
<text x="85.2" y="103.5">A0</text>
<text x="85.2" y="105.4">A1</text>
<text x="159.9" y="105.6">VBAT</text>
<text x="218.7" y="106.5">GND</text>
<text x="241.9" y="106.5">GND</text>
<text x="120" y="113.9">GND1</text>
<text x="106" y="119.5">3V3</text>
<text x="176.6" y="118.5">GND2</text>
<text x="79.6" y="125">UART_TX</text>
<text x="97" y="125.7">GND1</text>
<text x="127.8" y="125.9">D0</text>
<text x="144.5" y="125.9">SS</text>
<text x="71.1" y="129.7">GND1</text>
<text x="78.2" y="131.5">3V3</text>
<text x="79.6" y="126.9">UART_RX</text>
<text x="105.6" y="126.7">MOSI</text>
<text x="105.6" y="128.5">SS</text>
<text x="105.6" y="130.4">SCK</text>
<text x="127.8" y="127.8">D1</text>
<text x="127.8" y="129.7">D2</text>
<text x="162.1" y="130.4">RST</text>
<text x="105.6" y="132.2">MISO</text>
<text x="160.3" y="139.7">GND</text>
</g>
<g font-size="1.7" fill="#000080">
<text x="88.9" y="60.2">P1</text>
<text x="107.4" y="60.2">P2</text>
<text x="126" y="60.2">P3</text>
<text x="141.7" y="60.2">P4</text>
<text x="165.8" y="60.2">P5</text>
<text x="182.5" y="60.2">P6</text>
<text x="88.9" y="80.2">P7</text>
<text x="107.4" y="80.6">P8</text>
<text x="126" y="80.6">P9</text>
<text x="24.9" y="84.1">P12</text>
<text x="34.2" y="84.1">P22</text>
<text x="165.8" y="84.2">P10</text>
<text x="182.5" y="84.1">P11</text>
<text x="212" y="89.8">R1</text>
<text x="235.2" y="89.8">R2</text>
<text x="212" y="91.7">1M</text>
<text x="221.4" y="95.4">AO3400</text>
<text x="221.4" y="93.5">M1</text>
<text x="235.2" y="91.7">1M</text>
<text x="244.6" y="95.4">AO3400</text>
<text x="244.6" y="93.5">M2</text>
<text x="263.1" y="90.6">P21</text>
<text x="88.9" y="101.7">P13</text>
<text x="107.4" y="101.7">P14</text>
<text x="126" y="101.7">P15</text>
<text x="165.8" y="107.4">P16</text>
<text x="182.5" y="107.4">P17</text>
<text x="88.9" y="123.2">P19</text>
<text x="113" y="121.1">P18</text>
<text x="133.2" y="123.9">S1</text>
<text x="165.8" y="128.5">P20</text>
<text x="258.7" y="177.8">FD1</text>
<text x="271.2" y="177.8">FD2</text>
<text x="255.6" y="191.1">MH1</text>
<text x="268.1" y="191.1">MH2</text>
</g>
<text font-size="1.5" fill="#630" x="245.7" y="197.7">ThinkerNode Gravity IO Adapter</text>
<text font-size="1.2" fill="#630" x="263.4" y="203.1">2019/11/26</text>
</svg>
